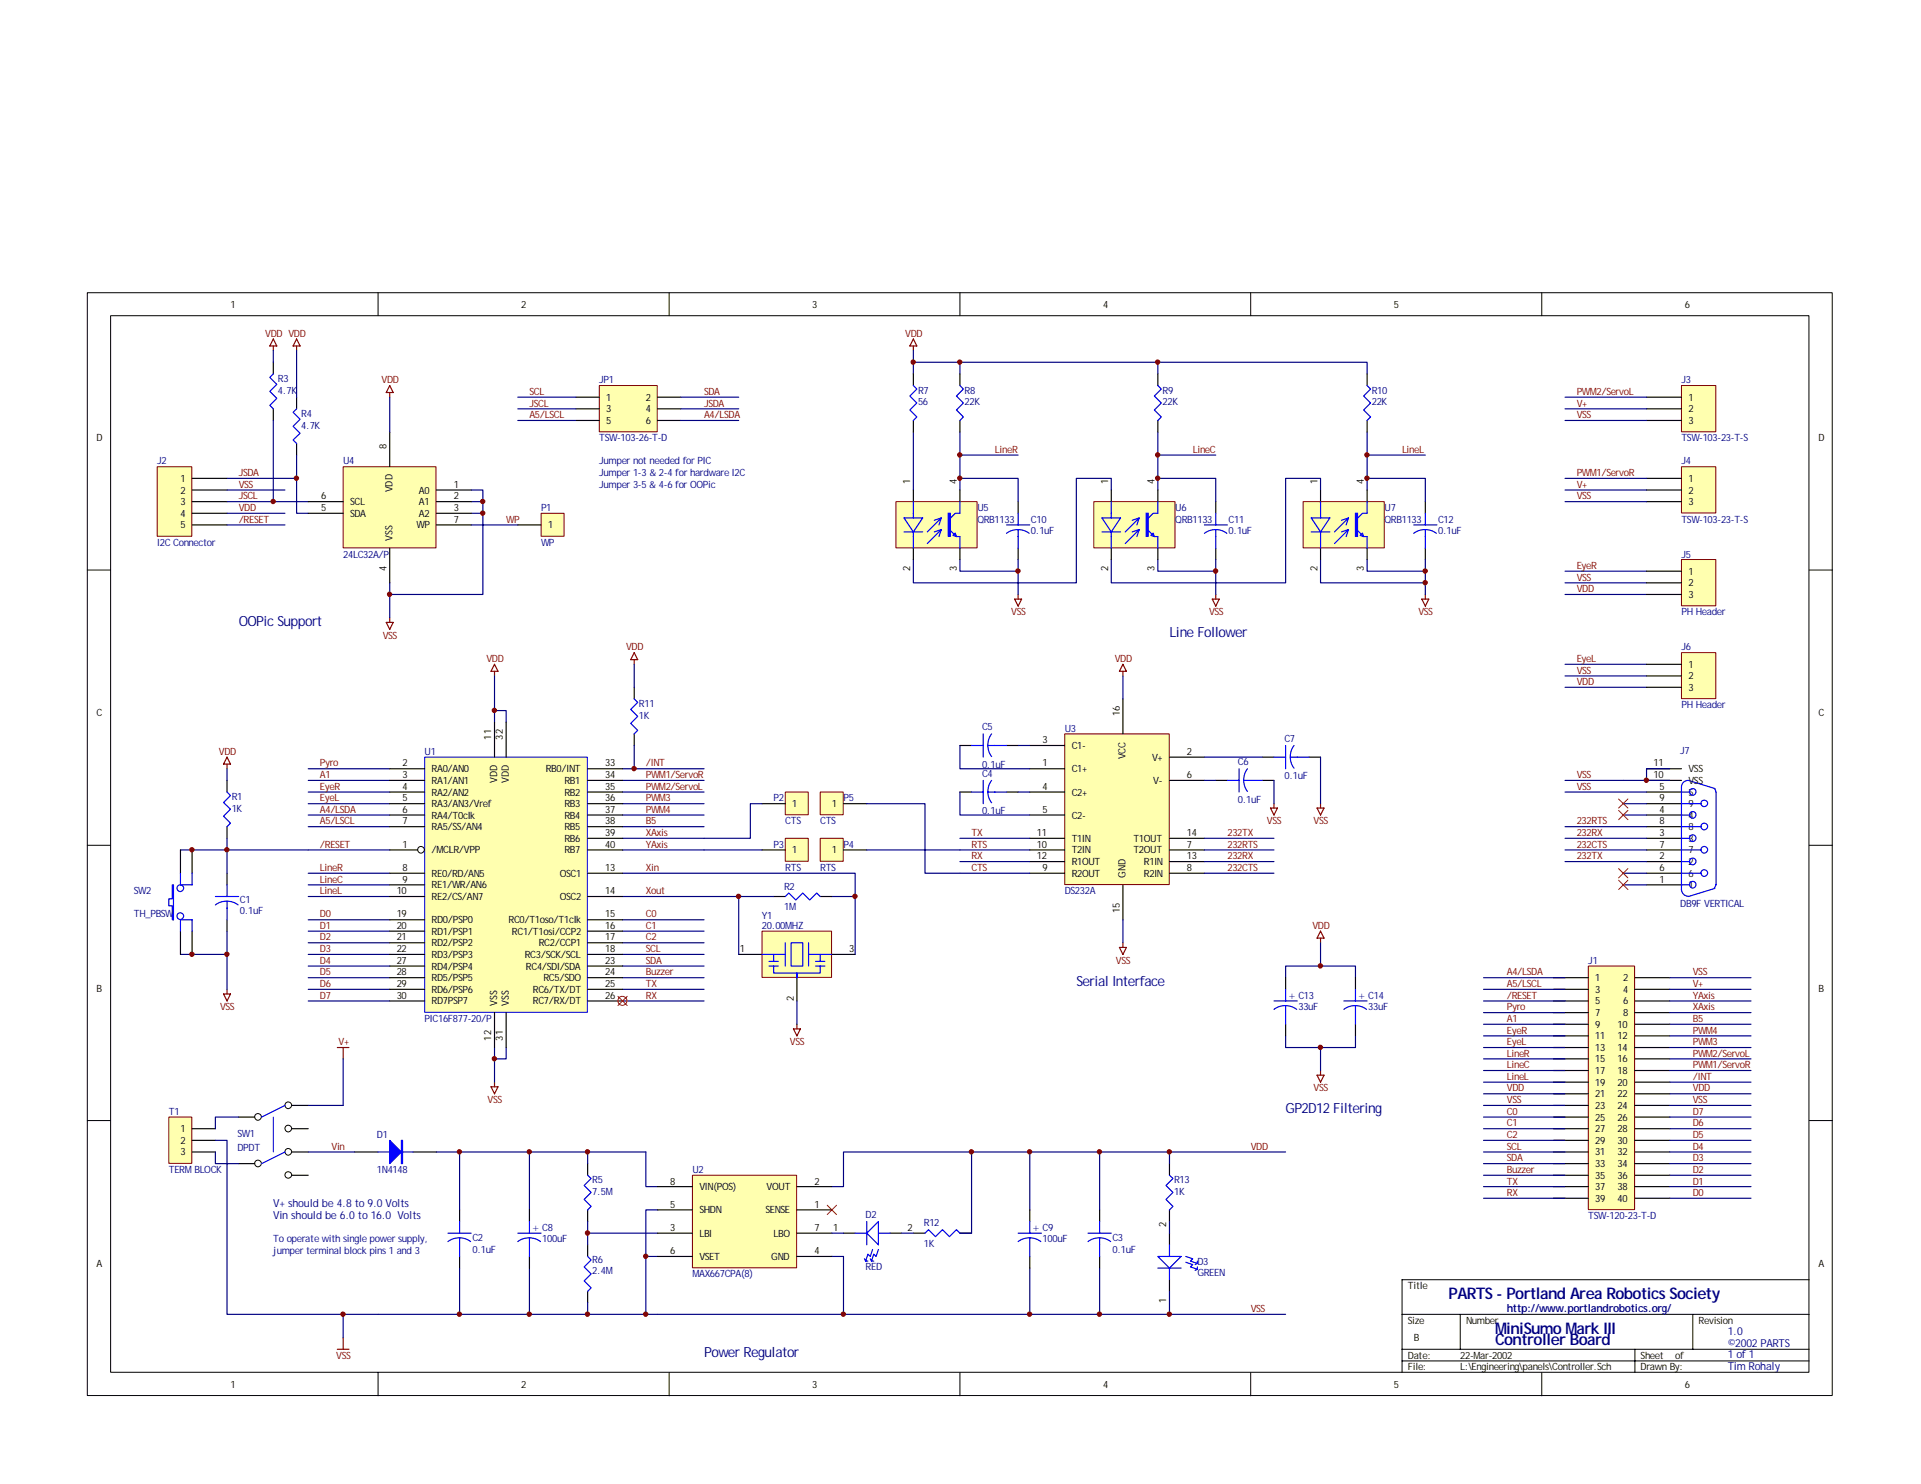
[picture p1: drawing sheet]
<svg xmlns="http://www.w3.org/2000/svg" width="279mm" height="216mm" viewBox="0 0 279 216" stroke-linecap="round" stroke-linejoin="round" font-family="sans-serif">
<g fill="none" stroke="#000" stroke-width=".15">
<path d="M12.7 42.6h253.8v160.4h-253.8zM16.1 45.9h247v153.7h-247zM55 42.6v3.3M97.3 42.6v3.3M139.6 42.6v3.3M181.9 42.6v3.3M224.2 42.6v3.3M12.7 82.9h3.4M263.1 82.9h3.4M12.7 123h3.4M263.1 123h3.4M12.7 163h3.4"/>
<path d="M263.1 163h3.4M55 199.7v3.4M97.3 199.7v3.4M139.6 199.7v3.4M181.9 199.7v3.4M203.9 191.2h59.2M203.9 196.3h59.2M203.9 198h59.2M212.4 191.2v5.1M224.2 199.7v3.4M237.8 196.3v3.4M246.2 191.2v5.1"/>
<path d="M263.1 186.2h-59.2v13.5"/>
</g>
<path d="M239.5 115.2h5.1M239.5 116.9h5.1M239.5 118.6h5.1M239.5 113.5h5.1M239.5 111.8h5.1M239.5 120.3h5.1M239.5 122h5.1M239.5 123.7h5.1M239.5 125.3h5.1M239.5 127h5.1M239.5 128.7h5.1" fill="none" stroke="#000" stroke-width=".17"/>
<g fill="none" stroke="#00f" stroke-width=".17">
<path d="M244.6 115.2h1.1M244.6 116.9h2.8M244.6 118.6h1.1M244.6 114.6v14.8M245.5 113.5a.96 .96 0 0 0-.9 1M245.6 113.5l3.8 1.2M249.3 114.7l.3 .5M249.6 115.2v13.5M244.6 129.4a.99 .99 0 0 0 .9 1M244.6 120.3h2.8M244.6 122h1.1M244.6 123.7h2.8"/>
<path d="M244.6 125.3h1.1M244.6 127h2.8M244.6 128.7h1.1M249.4 129.2l-3.8 1.2M249.6 128.7l-.3 .5"/>
<circle cx="246.2" cy="118.5" r=".48"/>
<circle cx="246.2" cy="115.2" r=".48"/>
<circle cx="247.9" cy="116.9" r=".48"/>
<circle cx="246.2" cy="128.7" r=".48"/>
<circle cx="246.2" cy="121.9" r=".48"/>
<circle cx="246.2" cy="125.3" r=".48"/>
<circle cx="247.9" cy="123.6" r=".49"/>
<circle cx="247.9" cy="127" r=".49"/>
<circle cx="247.9" cy="120.2" r=".49"/>
</g>
<path d="M244.6 56.1h5v6.7h-5z" fill="#ffffaf"/>
<path d="M244.6 56.1h5v6.7h-5z" fill="none" stroke="#800000" stroke-width=".15"/>
<path d="M239.5 57.8h5.1M239.5 59.5h5.1M239.5 61.2h5.1" fill="none" stroke="#000" stroke-width=".17"/>
<path d="M244.6 67.9h5v6.7h-5z" fill="#ffffaf"/>
<path d="M244.6 67.9h5v6.7h-5z" fill="none" stroke="#800000" stroke-width=".15"/>
<path d="M239.5 69.6h5.1M239.5 71.3h5.1M239.5 73h5.1" fill="none" stroke="#000" stroke-width=".17"/>
<path d="M22.9 67.9h5v10.1h-5z" fill="#ffffaf"/>
<path d="M22.9 67.9h5v10.1h-5z" fill="none" stroke="#800000" stroke-width=".15"/>
<path d="M27.9 69.6h5.1M27.9 71.3h5.1M27.9 73h5.1M27.9 74.7h5.1M27.9 76.4h5.1" fill="none" stroke="#000" stroke-width=".17"/>
<path d="M87.2 56.1h8.4v6.7h-8.4z" fill="#ffffaf"/>
<path d="M87.2 56.1h8.4v6.7h-8.4z" fill="none" stroke="#800000" stroke-width=".15"/>
<path d="M83.8 57.8h3.4M83.8 59.5h3.4M95.6 57.8h3.4M95.6 59.5h3.4M83.8 61.2h3.4M95.6 61.2h3.4" fill="none" stroke="#000" stroke-width=".17"/>
<path d="M231.1 140.6h6.6v35.4h-6.6z" fill="#ffffaf"/>
<path d="M231 140.5h6.7v35.5h-6.7z" fill="none" stroke="#800000" stroke-width=".15"/>
<g fill="none" stroke="#000" stroke-width=".17">
<path d="M225.9 142.2h5.1M225.9 143.9h5.1M225.9 145.6h5.1M225.9 147.3h5.1M225.9 149h5.1M225.9 150.7h5.1M225.9 152.4h5.1M225.9 154.1h5.1M225.9 155.7h5.1M225.9 157.4h5.1M225.9 159.1h5.1M237.8 142.2h5.1"/>
<path d="M237.8 143.9h5.1M237.8 145.6h5.1M237.8 147.3h5.1M237.8 149h5.1M237.8 150.7h5.1M237.8 152.4h5.1M237.8 154.1h5.1M237.8 155.7h5.1M237.8 157.4h5.1M237.8 159.1h5.1M225.9 160.8h5.1M225.9 162.5h5.1"/>
<path d="M225.9 164.2h5.1M225.9 165.9h5.1M225.9 167.6h5.1M225.9 169.3h5.1M225.9 171h5.1M225.9 172.6h5.1M225.9 174.3h5.1M237.8 160.8h5.1M237.8 162.5h5.1M237.8 164.2h5.1M237.8 165.9h5.1M237.8 167.6h5.1"/>
<path d="M237.8 169.3h5.1M237.8 171h5.1M237.8 172.6h5.1M237.8 174.3h5.1"/>
</g>
<g fill="none" stroke="#000080" stroke-width=".17">
<path d="M75.3 57.8h8.5M75.3 59.5h8.5M99 57.8h8.4M99 59.5h8.4M227.6 57.8h11.9M227.6 59.5h11.9M75.3 61.2h8.5M99 61.2h8.4M227.6 61.2h11.9M227.6 73h11.9M227.6 71.3h11.9M227.6 69.6h11.9"/>
<path d="M227.6 100h11.9M227.6 98.3h11.9M227.6 96.6h11.9M227.6 86.5h11.9M227.6 84.8h11.9M227.6 83.1h11.9M227.6 113.5h11.9M227.6 115.2h11.9M236.1 116.9h3.4M236.1 118.6h3.4M242.9 111.8h-3.4v1.7h3.4M227.6 120.3h11.9"/>
<path d="M227.6 122h11.9M227.6 123.7h11.9M227.6 125.3h11.9M236.1 127h3.4M236.1 128.7h3.4M215.8 142.2h11.8M215.8 143.9h11.8M215.8 145.6h11.8M215.8 147.3h11.8M215.8 149h11.8M215.8 150.7h11.8M215.8 152.4h11.8"/>
<path d="M215.8 154.1h11.8M215.8 155.7h11.8M215.8 157.4h11.8M215.8 159.1h11.8M242.9 142.2h11.8M242.9 143.9h11.8M242.9 145.6h11.8M242.9 147.3h11.8M242.9 149h11.8M242.9 150.7h11.8M242.9 152.4h11.8M242.9 154.1h11.8"/>
<path d="M242.9 155.7h11.8M242.9 157.4h11.8M242.9 159.1h11.8M215.8 160.8h11.8M215.8 162.5h11.8M215.8 164.2h11.8M215.8 165.9h11.8M215.8 167.6h11.8M215.8 169.3h11.8M215.8 171h11.8M215.8 172.6h11.8M215.8 174.3h11.8"/>
<path d="M242.9 160.8h11.8M242.9 162.5h11.8M242.9 164.2h11.8M242.9 165.9h11.8M242.9 167.6h11.8M242.9 169.3h11.8M242.9 171h11.8M242.9 172.6h11.8M242.9 174.3h11.8"/>
</g>
<path d="M235.4 116.2l1.4 1.4M235.4 117.9l1.4 1.4M236.8 116.2l-1.4 1.4M236.8 117.9l-1.4 1.4M235.4 126.4l1.4 1.3M235.4 128.1l1.4 1.3M236.8 126.4l-1.4 1.3M236.8 128.1l-1.4 1.3" fill="none" stroke="#f00" stroke-width=".15"/>
<g fill="none" stroke="#800000" stroke-width=".17">
<path d="M39.8 49.3l.5 1h-1.1zM39.8 50.3v.7M43.1 49.3l.5 1h-1zM43.1 50.3v.7M56.7 57.1v.7M56.7 56.1l.5 1h-1zM132.8 49.3l.5 1h-1zM132.8 50.3v.7M56.2 90.6h1l-.5 1zM56.7 89.9v.7M71.9 97.7v.6M71.9 96.6l.5 1.1h-1z"/>
<path d="M92.2 95l.6 1h-1.1zM92.2 96v.6M147.6 87.2h1l-.5 1zM148.1 86.5v.7M176.3 87.2h1l-.5 1zM176.8 86.5v.7M206.8 87.2h1l-.5 1zM207.3 86.5v.7M33 111.2v.6M33 110.2l.5 1h-1zM184.8 117.6h1l-.5 1zM185.3 116.9v.7"/>
<path d="M191.6 117.6h1l-.5 1zM192.1 116.9v.7M32.5 144.6h1l-.5 1zM33 143.9v.7M71.4 158.1h1l-.5 1zM71.9 157.4v.7M115.4 149.7h1l-.5 1zM115.9 149v.7"/>
</g>
<path d="M110.9 135.5h10v6.7h-10z" fill="#ffffaf"/>
<path d="M110.8 135.5h10.1v6.7h-10.1z" fill="none" stroke="#800000" stroke-width=".15"/>
<g fill="none" stroke="#000" stroke-width=".17">
<path d="M39.8 52.7v1.7M39.8 59.5v1.7M43.1 57.8v1.7M43.1 64.5v1.7M92.2 100v1.7M33 113.5v1.7M92.2 106.8v1.7M139.6 115.2h1.7M139.6 108.5h1.7M146.4 115.2h1.7M146.4 108.5h1.7M176.8 113.5h1.7"/>
<path d="M183.6 113.5h1.7M183.6 110.2h1.7M190.4 110.2h1.7M33 120.3v1.7M33 127v1.7M33 133.8v1.7M107.4 138.9h3.4M112.5 130.4h1.7M119.3 130.4h1.7M121 138.9h3.4M115.9 142.2v3.4M66.8 176v1.7"/>
<path d="M85.5 169.3v1.7M85.5 176v1.7M132.8 179.4h1.7M139.6 179.4h1.7M159.9 176v1.7M170.1 169.3v1.7M170.1 176v1.7M66.8 182.8v1.7M85.5 181.1v1.7M85.5 187.9v1.6M159.9 182.8v1.7"/>
</g>
<g fill="none" stroke="#00f" stroke-width=".17">
<path d="M39.8 54.4l-.6 .5 1.1 1-1.1 1 1.1 1.1-1.1 1 .6 .5M43.1 59.5l-.5 .5 1 1-1 1 1 1-1 1 .5 .5M33 115.2l.5 .5-1 1.1 1 .9-1 1 1 1.1-.5 .5M92.2 101.7l.6 .5-1.1 1 1.1 1-1.1 1 1.1 1.1-.6 .5M141.3 115.2h1.7M141.3 108.5h1.7M143 106.8v3.4M143 113.5v3.4M143.7 115.2h2.7M143.7 108.5h2.7M144.2 113.5a2.69 2.69 0 0 0 0 3.3M144.2 106.8a2.75 2.75 0 0 0 0 3.3"/>
<path d="M178.5 113.5h1.7M180.2 111.8v3.4M180.9 113.5h2.7M181.4 111.8a2.75 2.75 0 0 0 0 3.3M185.3 110.2h1.7M187 108.5v3.3M187.7 110.2h2.7M188.2 108.5a2.75 2.75 0 0 0 0 3.3M31.3 131.7a2.75 2.75 0 0 1 3.3 0M31.3 130.4h3.4M33 128.7v1.7M33 131.1v2.7"/>
<path d="M110.8 138.9h1.7M111.8 139.9h1.4M114.2 138.9h-1.7v1M114.2 130.4l.5-.5 1 1 1.1-1 1 1 1-1 .5 .5M114.2 137.2v3.3M115.1 137.2h1.7v3.3h-1.7zM117.6 138.9h1.7v1M117.6 137.2v3.3M118.6 139.9h1.4M119.3 138.9h1.7M111.8 140.5h1.4M112.5 140.5v1.1h3.4v.6v-.6h3.4v-1.1"/>
<path d="M118.6 140.5h1.4M65.2 179.4h3.3M66.8 177.7v1.7M85.5 171l.5 .4-1 1.1 1 1-1 1 1 1-.5 .5M134.5 179.4l.5-.5 1.1 1 1-1 1 1 1-1 .5 .5M158.2 179.4h3.4M159.9 177.7v1.7M170.1 171l.5 .4-1 1.1 1 1-1 1 1 1-.5 .5M65.2 180.6a2.75 2.75 0 0 1 3.3 0M66.8 180.1v2.7M85.5 182.8l.5 .5-1 1 1 1-1 1.1 1 1-.5 .5M158.2 180.6a2.75 2.75 0 0 1 3.3 0"/>
<path d="M159.9 180.1v2.7"/>
</g>
<g fill="none" stroke="#000080" stroke-width=".17">
<path d="M33 69.6h10.1v5.1h1.7M33 73h11.8M33 74.7h8.4M33 76.4h8.4M33 71.3h8.4M68.5 71.3h1.7v15.2h-13.5M68.5 73h1.7M68.5 74.7h1.7M68.5 76.4h6.8M56.7 84.8v5.1M71.9 98.3v5.1M44.8 111.8h11.9"/>
<path d="M44.8 113.5h11.9M44.8 115.2h11.9M44.8 116.9h11.9M44.8 118.6h11.9M71.9 105.1v-1.7h1.7v1.7M90.6 111.8h11.8M90.6 113.5h11.8M90.6 115.2h11.8M90.6 116.9h11.8M90.6 118.6h11.8M44.8 120.3h11.9M44.8 123.7h11.9"/>
<path d="M44.8 127h11.9M44.8 128.7h11.9M44.8 130.4h11.9M44.8 133.8h11.9M44.8 135.5h11.9M44.8 137.2h11.9M44.8 138.9h11.9M90.6 120.3h11.8M90.6 123.7h11.8M90.6 133.8h11.8M90.6 135.5h11.8M90.6 137.2h11.8"/>
<path d="M90.6 138.9h11.8M90.6 122h11.8M44.8 140.5h11.9M44.8 142.2h11.9M44.8 143.9h11.9M44.8 145.6h11.9M71.9 152.4v5M73.6 152.4v1.7h-1.7M90.6 140.5h11.8M90.6 142.2h11.8M90.6 143.9h11.8M90.6 145.6h11.8"/>
<path d="M115.9 145.6v3.4"/>
</g>
<path d="M120.3 175.3l1.4 1.4M121.7 175.3l-1.4 1.4" fill="none" stroke="#f00" stroke-width=".15"/>
<path d="M49.1 152.4h1.7M49.9 152.4v1.7M49.1 196.3h1.7M49.9 194.6v1.7" fill="none" stroke="#800000" stroke-width=".17"/>
<path d="M154.9 106.8h15.2v21.9h-15.2z" fill="#ffffaf"/>
<path d="M154.9 106.8h15.2v21.9h-15.2z" fill="none" stroke="#800000" stroke-width=".15"/>
<g fill="none" stroke="#000" stroke-width=".17">
<path d="M148.1 73v1.7M148.1 79.8v1.6M176.8 73v1.7M176.8 79.8v1.6M207.3 73v1.7M207.3 79.8v1.6M149.8 111.8h5.1M149.8 115.2h5.1M149.8 108.5h5.1M149.8 118.6h5.1M163.3 101.7v5.1M170.1 110.2h5.1"/>
<path d="M170.1 113.5h5.1M149.8 125.3h5.1M149.8 127h5.1M149.8 122h5.1M149.8 123.7h5.1M163.3 128.7v5.1M170.1 125.3h5.1M170.1 127h5.1M170.1 122h5.1M170.1 123.7h5.1M122.7 179.4h1.7M129.5 179.4h1.6"/>
<path d="M170.1 179.4v1.7M170.1 186.2v1.7"/>
</g>
<g fill="none" stroke="#00f" stroke-width=".17">
<path d="M146.4 77.6a2.75 2.75 0 0 1 3.3 0M146.4 76.4h3.4M148.1 74.7v1.7M148.1 77v2.8M175.2 77.6a2.69 2.69 0 0 1 3.2 0M175.2 76.4h3.3M176.8 74.7v1.7M176.8 77v2.8M205.6 77.6a2.75 2.75 0 0 1 3.3 0M205.6 76.4h3.4M207.3 74.7v1.7M207.3 77v2.8"/>
<path d="M124.4 179.4h1.7M126.1 179.4l1.7-1.7v3.4zM126.1 177.7v3.4M127.8 179.4h1.7M125.7 183.1l.2 .4M126.6 183.1l.1 .4M126.9 181.8l-.3 1-.4-.3-.3 1h.3M127.8 181.8l-.4 1-.3-.3-.4 1h.4M168.4 182.8h3.4l-1.7 1.7zM168.4 184.5h3.4M170.1 181.1v1.7M170.1 184.5v1.7"/>
<path d="M172.5 182.8l1 .3-.4 .4 1.1 .3v-.3M172.5 183.6l1 .4-.4 .3 1.1 .4v-.4M174.2 183.8l-.4 .2M174.2 184.7l-.4 .1"/>
</g>
<path d="M78.7 74.7h3.3v3.3h-3.3z" fill="#ffffaf"/>
<path d="M78.7 74.7h3.3v3.3h-3.3z" fill="none" stroke="#800000" stroke-width=".15"/>
<path d="M75.3 76.4h3.4" fill="none" stroke="#000" stroke-width=".17"/>
<path d="M114.3 115.3h3.3v3.2h-3.3z" fill="#ffffaf"/>
<path d="M114.2 115.2h3.4v3.3h-3.4z" fill="none" stroke="#800000" stroke-width=".15"/>
<path d="M110.8 116.9h3.4" fill="none" stroke="#000" stroke-width=".17"/>
<path d="M114.3 122h3.3v3.3h-3.3z" fill="#ffffaf"/>
<path d="M114.2 122h3.4v3.3h-3.4z" fill="none" stroke="#800000" stroke-width=".15"/>
<path d="M110.8 123.7h3.4" fill="none" stroke="#000" stroke-width=".17"/>
<path d="M119.3 122h3.3v3.3h-3.3z" fill="#ffffaf"/>
<path d="M119.3 122h3.3v3.3h-3.3z" fill="none" stroke="#800000" stroke-width=".15"/>
<path d="M122.7 123.7h3.4" fill="none" stroke="#000" stroke-width=".17"/>
<path d="M119.3 115.3h3.3v3.2h-3.3z" fill="#ffffaf"/>
<path d="M119.3 115.2h3.3v3.3h-3.3z" fill="none" stroke="#800000" stroke-width=".15"/>
<path d="M122.7 116.9h3.4" fill="none" stroke="#000" stroke-width=".17"/>
<path d="M244.6 95h5v6.6h-5z" fill="#ffffaf"/>
<path d="M244.6 95h5v6.6h-5z" fill="none" stroke="#800000" stroke-width=".15"/>
<path d="M239.5 96.6h5.1M239.5 98.3h5.1M239.5 100h5.1" fill="none" stroke="#000" stroke-width=".17"/>
<path d="M244.6 81.4h5v6.7h-5z" fill="#ffffaf"/>
<path d="M244.6 81.4h5v6.7h-5z" fill="none" stroke="#800000" stroke-width=".15"/>
<path d="M239.5 83.1h5.1M239.5 84.8h5.1M239.5 86.5h5.1" fill="none" stroke="#000" stroke-width=".17"/>
<path d="M50 67.9h13.4v11.8h-13.4z" fill="#ffffaf"/>
<path d="M49.9 67.9h13.5v11.8h-13.5z" fill="none" stroke="#800000" stroke-width=".15"/>
<path d="M44.8 73h5.1M44.8 74.7h5.1M56.7 62.9v5M56.7 79.8v5M63.5 71.3h5M63.5 73h5M63.5 74.7h5M63.5 76.4h5" fill="none" stroke="#000" stroke-width=".17"/>
<g fill="none" stroke="#000080" stroke-width=".17">
<path d="M39.8 51v1.7M43.1 51v6.8M56.7 57.8v5.1M132.8 52.7h6.8v1.7M132.8 51v3.4M139.6 52.7h28.8v1.7M168.4 52.7h30.4v1.7M43.1 66.2v3.4M132.8 62.9v8.4M139.6 71.3v-1.7h8.5v3.4M139.6 62.9v6.7M139.6 66.2h8.5"/>
<path d="M161.6 71.3v-1.7h-5.1v15.2h-23.7v-3.4M168.4 69.6h8.4v3.4M168.4 62.9v8.4M168.4 66.2h8.4M192.1 71.3v-1.7h-5.1v15.2h-25.4v-3.4M198.8 71.3v-1.7h8.5v3.4M198.8 62.9v6.7M198.8 66.2h8.5M92.2 96.6v3.4M139.6 81.4v1.7h8.5v-1.7M148.1 83.1v3.4M168.4 81.4v1.7h8.4"/>
<path d="M176.8 81.4v5.1M192.1 81.4v3.4h15.2M198.8 81.4v1.7h8.5M207.3 81.4v5.1M33 111.8v1.7M92.2 108.5v3.3M126.1 116.9h8.4v10.1h15.3M139.6 115.2v3.4h10.2M139.6 108.5v3.3h10.2M148.1 115.2h1.7M148.1 108.5h1.7M175.2 110.2h8.4"/>
<path d="M175.2 113.5h1.6M185.3 113.5v3.4M192.1 110.2v6.7M26.2 123.7h18.6M26.2 138.9h6.8M33 122v5M33 135.5v8.4M90.6 127h33.8v11.9M90.6 130.4h16.8M112.5 130.4h-5.1v8.5M121 130.4h3.4M126.1 123.7h23.7"/>
<path d="M139.6 125.3h10.2M139.6 122h10.2M175.2 125.3h10.1M175.2 127h10.1M175.2 122h10.1M175.2 123.7h10.1M49.9 154.1v6.7M63.5 167.6h22v1.7M66.8 167.6v8.4M77 167.6v8.4M85.5 177.7v3.4M85.5 179.4h10.1"/>
<path d="M93.9 167.6v5h1.7M95.6 176h-1.7v15.2M149.8 167.6v8.4M159.9 167.6v8.4M170.1 169.3v-1.7h-47.4v5h-1.7M170.1 177.7v1.7M170.1 167.6h16.9M66.8 184.5v6.7h-11.8M77 184.5v6.7h-10.2M85.5 189.5v1.7h-8.5M93.9 182.8h1.7M121 182.8h1.7v8.4h-37.2"/>
<path d="M149.8 184.5v6.7h-27.1M159.9 184.5v6.7h-10.1M170.1 187.9v3.3h-10.2M170.1 191.2h16.9"/>
</g>
<g fill="#800000" stroke="#800000" stroke-width=".15">
<circle cx="71.9" cy="154" r=".32"/>
<circle cx="71.9" cy="103.4" r=".32"/>
<circle cx="33" cy="123.6" r=".32"/>
<circle cx="33" cy="138.8" r=".32"/>
<circle cx="92.2" cy="111.8" r=".32"/>
</g>
<path d="M61.8 110.2h23.6v37.1h-23.6z" fill="#ffffaf"/>
<path d="M61.8 110.2h23.6v37.1h-23.6z" fill="none" stroke="#00f" stroke-width=".15"/>
<g fill="none" stroke="#000" stroke-width=".17">
<path d="M56.7 116.9h5.1M56.7 115.2h5.1M56.7 113.5h5.1M56.7 111.8h5.1M56.7 118.6h5.1M71.9 105.1v5.1M73.6 105.1v5.1M85.5 116.9h5.1M85.5 115.2h5.1M85.5 113.5h5.1M85.5 111.8h5.1M85.5 118.6h5.1"/>
<path d="M26.2 123.7v3.3M26.2 135.5v3.4M27.9 123.7v3.3M27.9 135.5v3.4M56.7 120.3h5.1M56.7 123.7h4M56.7 133.8h5.1M56.7 137.2h5.1M56.7 135.5h5.1M56.7 138.9h5.1M56.7 127h5.1M56.7 130.4h5.1"/>
<path d="M56.7 128.7h5.1M85.5 120.3h5.1M85.5 122h5.1M85.5 123.7h5.1M85.5 133.8h5.1M85.5 137.2h5.1M85.5 135.5h5.1M85.5 138.9h5.1M85.5 127h5.1M85.5 130.4h5.1M56.7 145.6h5.1M56.7 142.2h5.1"/>
<path d="M56.7 140.5h5.1M56.7 143.9h5.1M71.9 147.3v5.1M73.6 147.3v5.1M85.5 145.6h5.1M85.5 142.2h5.1M85.5 140.5h5.1M85.5 143.9h5.1"/>
</g>
<circle cx="61.2" cy="123.6" r=".49" fill="none" stroke="#000" stroke-width=".15"/>
<path d="M163.3 98.3v3.4M110.8 116.9h-1.7v5.1h-6.7M102.4 123.7h8.4M163.3 133.8v3.4" fill="none" stroke="#000080" stroke-width=".17"/>
<path d="M163.3 96.6l.5 1.1h-1zM163.3 97.7v.6M162.8 137.8h1l-.5 1.1zM163.3 137.2v.6" fill="none" stroke="#800000" stroke-width=".17"/>
<g fill="none" stroke="#00f" stroke-width=".17">
<path d="M25.1 128.7h.1v5.1h-.1v-2h-.5v-1h.5zM26.2 135.5v-1.7h1.7v1.7M26.2 127v1.7h1.7v-1.7"/>
<circle cx="26.2" cy="129.2" r=".49"/>
<circle cx="26.2" cy="133.3" r=".49"/>
</g>
<g fill="#800000" stroke="#800000" stroke-width=".15">
<circle cx="27.9" cy="138.8" r=".32"/>
<circle cx="27.9" cy="123.6" r=".32"/>
</g>
<path d="M100.8 171h15.1v13.4h-15.1z" fill="#ffffaf"/>
<path d="M100.7 171h15.2v13.4h-15.2z" fill="none" stroke="#800000" stroke-width=".15"/>
<path d="M95.6 176h5.1M95.6 172.6h5.1M95.6 179.4h5.1M115.9 176h5.1M115.9 172.6h5.1M115.9 179.4h5.1M95.6 182.8h5.1M115.9 182.8h5.1" fill="none" stroke="#000" stroke-width=".17"/>
<path d="M39.8 61.2v11.8M121 179.4h1.7M131.1 179.4h1.7M141.3 167.6v11.8h-1.7" fill="none" stroke="#000080" stroke-width=".17"/>
<circle cx="39.7" cy="73" r=".32" fill="#800000" stroke="#800000" stroke-width=".15"/>
<path d="M24.6 162.6h3.3v6.6h-3.3z" fill="#ffffaf"/>
<path d="M24.6 162.5h3.3v6.7h-3.3z" fill="none" stroke="#800000" stroke-width=".15"/>
<path d="M132.8 54.4v1.7M139.6 54.4v1.7M168.4 54.4v1.7M198.8 54.4v1.7M132.8 61.2v1.7M139.6 61.2v1.7M168.4 61.2v1.7M198.8 61.2v1.7M27.9 164.2h3.4M27.9 165.9h3.4M27.9 167.6h3.4" fill="none" stroke="#000" stroke-width=".17"/>
<g fill="#800000" stroke="#800000" stroke-width=".15">
<circle cx="124.4" cy="130.4" r=".32"/>
<circle cx="107.4" cy="130.4" r=".32"/>
</g>
<path d="M132.8 56.1l.5 .5-1 1 1 1-1 1 1 1.1-.5 .5M139.6 56.1l.5 .5-1 1 1 1-1 1 1 1.1-.5 .5M168.4 56.1l.5 .5-1 1 1 1-1 1 1 1.1-.5 .5M198.8 56.1l.5 .5-1 1 1 1-1 1 1 1.1-.5 .5" fill="none" stroke="#00f" stroke-width=".17"/>
<path d="M130.3 73h11.8v6.7h-11.8z" fill="#ffffaf"/>
<path d="M130.3 73h11.8v6.7h-11.8z" fill="none" stroke="#800000" stroke-width=".15"/>
<path d="M132.8 71.3v1.7M132.8 79.8v1.6M139.6 71.3v1.7M139.6 79.8v1.6" fill="none" stroke="#000" stroke-width=".17"/>
<path d="M131.5 75.4h2.7l-1.4 2zM131.5 77.4h2.7M132.8 73v2.4M132.8 77.4v2.4M135.9 77.4l1-.4-2 2.1M136.6 76.4l.3-1-2 2M136.9 77l-.3 1.1M136.9 75.4l-1 .3M138.3 77.2l.8 .9h.5v1.7M138.6 77.9l.3-.3 .2 .5zM139.6 73v1.7h-.7l-.8 .8" fill="none" stroke="#00f" stroke-width=".17"/>
<path d="M137.9 74.7h.3v3.3h-.3z" fill-rule="evenodd" fill="#00f" stroke="#00f" stroke-width=".17"/>
<path d="M159.1 73h11.8v6.7h-11.8z" fill="#ffffaf"/>
<path d="M159.1 73h11.8v6.7h-11.8z" fill="none" stroke="#800000" stroke-width=".15"/>
<path d="M161.6 71.3v1.7M161.6 79.8v1.6M168.4 71.3v1.7M168.4 79.8v1.6" fill="none" stroke="#000" stroke-width=".17"/>
<path d="M160.3 75.4h2.7l-1.4 2zM160.3 77.4h2.7M161.6 73v2.4M161.6 77.4v2.4M164.7 77.4l1-.4-2 2.1M165.4 76.4l.3-1-2 2M165.7 77l-.3 1.1M165.7 75.4l-1 .3M167 77.2l.9 .9h.5v1.7M167.4 77.9l.3-.3 .2 .5zM168.4 73v1.7h-.7l-.8 .8" fill="none" stroke="#00f" stroke-width=".17"/>
<path d="M166.7 74.7h.3v3.3h-.3z" fill-rule="evenodd" fill="#00f" stroke="#00f" stroke-width=".17"/>
<path d="M189.6 73h11.7v6.7h-11.7z" fill="#ffffaf"/>
<path d="M189.5 73h11.8v6.7h-11.8z" fill="none" stroke="#800000" stroke-width=".15"/>
<g fill="none" stroke="#000" stroke-width=".17">
<path d="M192.1 71.3v1.7M192.1 79.8v1.6M198.8 71.3v1.7M198.8 79.8v1.6M187 142.2v1.7M187 149v1.7M197.1 142.2v1.7M197.1 149v1.7M34.7 162.5h2.3M34.7 169.3h2.3M42.5 160.8h2.3M42.5 164.2h2.3"/>
<path d="M42.5 167.6h2.3M42.5 171h2.3M51.6 167.6h3.4M60.1 167.6h3.4M77 176v1.7M149.8 176v1.7M77 182.8v1.7M149.8 182.8v1.7"/>
</g>
<g fill="none" stroke="#00f" stroke-width=".17">
<path d="M190.7 75.4h2.7l-1.3 2zM190.7 77.4h2.7M192.1 73v2.4M192.1 77.4v2.4M195.1 77.4l1-.4-2 2.1M195.8 76.4l.3-1-2 2M196.1 77l-.3 1.1M196.1 75.4l-1 .3M197.5 77.2l.8 .9h.5v1.7M197.8 77.9l.4-.3 .1 .5zM198.8 73v1.7h-.6l-.9 .8M185.3 146.9a2.75 2.75 0 0 1 3.3 0"/>
<path d="M185.3 145.6h3.4M187 143.9v1.7M187 146.3v2.7M195.5 146.9a2.75 2.75 0 0 1 3.3 0M195.5 145.6h3.3M197.1 143.9v1.7M197.1 146.3v2.7M41.4 160.8l-3.3 1.7M41.4 167.6l-3.3 1.7M55 167.6h5.1M75.3 179.4h3.4M77 177.7v1.7"/>
<path d="M148.1 179.4h3.4M149.8 177.7v1.7M75.3 180.6a2.75 2.75 0 0 1 3.3 0M77 180.1v2.7M148.1 180.6a2.75 2.75 0 0 1 3.3 0M149.8 180.1v2.7"/>
</g>
<g fill="#00f" stroke="#00f" stroke-width=".17">
<path d="M56.7 165.9l1.7 1.7-1.7 1.7z"/>
<path d="M197.1 74.7h.3v3.3h-.3z" fill-rule="evenodd"/>
<path d="M58.4 165.9h.1v3.4h-.1z" fill-rule="evenodd"/>
</g>
<path d="M192.1 137.2v3.3M187 150.7v1.7h10.1v-1.7M187 142.2v-1.7h10.1v1.7M192.1 152.4v3.3M31.3 167.6v1.7h3.4M31.3 165.9h1.7v25.3h22M34.7 162.5h-3.4v1.7M44.8 167.6h6.8M44.8 160.8h5.1M85.5 167.6h8.4M49.9 191.2v3.4" fill="none" stroke="#000080" stroke-width=".17"/>
<g fill="#800000" stroke="#800000" stroke-width=".15">
<circle cx="77" cy="191.2" r=".32"/>
<circle cx="66.8" cy="191.2" r=".32"/>
<circle cx="85.4" cy="191.2" r=".32"/>
<circle cx="85.4" cy="167.6" r=".32"/>
<circle cx="77" cy="167.6" r=".32"/>
<circle cx="66.8" cy="167.6" r=".32"/>
<circle cx="93.9" cy="191.2" r=".32"/>
<circle cx="122.7" cy="191.2" r=".32"/>
<circle cx="170.1" cy="167.6" r=".32"/>
<circle cx="159.9" cy="167.6" r=".32"/>
<circle cx="149.8" cy="167.6" r=".32"/>
<circle cx="159.9" cy="191.2" r=".32"/>
<circle cx="149.8" cy="191.2" r=".32"/>
<circle cx="170.1" cy="191.2" r=".32"/>
<circle cx="85.4" cy="179.4" r=".32"/>
<circle cx="93.9" cy="182.8" r=".32"/>
<circle cx="141.3" cy="167.6" r=".32"/>
<circle cx="239.5" cy="113.5" r=".32"/>
<circle cx="192" cy="140.5" r=".32"/>
<circle cx="192" cy="152.4" r=".32"/>
<circle cx="198.8" cy="69.6" r=".32"/>
<circle cx="168.4" cy="69.6" r=".32"/>
<circle cx="176.8" cy="83.1" r=".32"/>
<circle cx="207.3" cy="83.1" r=".32"/>
<circle cx="148.1" cy="83.1" r=".32"/>
<circle cx="139.6" cy="69.6" r=".32"/>
<circle cx="207.3" cy="84.8" r=".32"/>
<circle cx="139.6" cy="52.7" r=".32"/>
<circle cx="132.8" cy="52.7" r=".32"/>
<circle cx="168.4" cy="52.7" r=".32"/>
<circle cx="198.8" cy="66.2" r=".32"/>
<circle cx="168.4" cy="66.2" r=".32"/>
<circle cx="139.6" cy="66.2" r=".32"/>
<circle cx="56.7" cy="86.5" r=".32"/>
<circle cx="70.2" cy="73" r=".32"/>
<circle cx="70.2" cy="74.6" r=".32"/>
<circle cx="43.1" cy="69.6" r=".32"/>
<circle cx="49.9" cy="191.2" r=".32"/>
</g>
<path d="M192.1 135.5l.5 1h-1zM192.1 136.5v.7M191.6 156.4h1l-.5 1zM192.1 155.7v.7" fill="none" stroke="#800000" stroke-width=".17"/>
<g fill="none" stroke="#000" stroke-width=".15">
<circle cx="37.5" cy="169.3" r=".49"/>
<circle cx="37.5" cy="162.5" r=".49"/>
<circle cx="41.9" cy="164.2" r=".49"/>
<circle cx="41.9" cy="160.8" r=".49"/>
<circle cx="41.9" cy="167.6" r=".49"/>
<circle cx="41.9" cy="170.9" r=".48"/>
</g>
<path d="M39.8 162.5v5.1" fill="none" stroke="#00f" stroke-width=".15" stroke-dasharray="6.1 2"/>
<g fill="none" stroke="#f00" stroke-width=".15">
<path d="M89.9 144.9l1.3 1.4M91.2 144.9l-1.3 1.4"/>
<circle cx="90.5" cy="145.6" r=".66"/>
</g>
<g font-size="2.3" fill="#000080">
<text x="210.7" y="189">PARTS - Portland Area Robotics Society</text>
<text x="217.5" y="194">MiniSumo Mark III</text>
<text x="217.5" y="195.7">Controller Board</text>
</g>
<g font-size="2" fill="#000080">
<text x="34.7" y="91">OOPic Support</text>
<text x="170.1" y="92.7">Line Follower</text>
<text x="156.5" y="143.4">Serial Interface</text>
<text x="187" y="162">GP2D12 Filtering</text>
<text x="102.4" y="197.4">Power Regulator</text>
</g>
<g font-size="1.6" fill="#000080">
<text x="39.8" y="175.6">V+ should be 4.8 to 9.0 Volts</text>
<text x="39.8" y="177.3">Vin should be 6.0 to 16.0 Volts</text>
<text x="219.2" y="190.8">http://www.portlandrobotics.org/</text>
<text x="251.3" y="194.2">1.0</text>
<text x="251.3" y="197.6">1 of 1</text>
<text x="251.3" y="195.9">©2002 PARTS</text>
<text x="251.3" y="199.3">Tim Rohaly</text>
</g>
<g font-size="1.5">
<text x="33.5" y="44.8">1</text>
<text x="75.8" y="44.8">2</text>
<text x="118.1" y="44.8">3</text>
<text x="160.4" y="44.8">4</text>
<text x="202.7" y="44.8">5</text>
<text x="245.1" y="44.8">6</text>
<text x="88.2" y="58.3">1</text>
<text x="88.2" y="60">3</text>
<text x="93.9" y="58.3">2</text>
<text x="93.9" y="60">4</text>
<text x="245.6" y="58.3">1</text>
<text x="245.6" y="60">2</text>
<text x="14.1" y="64.2">D</text>
<text x="56.2" y="65.4" transform="rotate(-90 56.2 65.4)">8</text>
<text x="88.2" y="61.7">5</text>
<text x="93.9" y="61.7">6</text>
<text x="245.6" y="61.7">3</text>
<text x="264.5" y="64.2">D</text>
<text x="26.2" y="70.1">1</text>
<text x="26.2" y="71.8">2</text>
<text x="57.1" y="71.6" transform="rotate(-90 57.1 71.6)">VDD</text>
<text x="60.9" y="71.8">A0</text>
<text x="66" y="71">1</text>
<text x="132.4" y="70.4" transform="rotate(-90 132.4 70.4)">1</text>
<text x="139.1" y="70.4" transform="rotate(-90 139.1 70.4)">4</text>
<text x="161.2" y="70.4" transform="rotate(-90 161.2 70.4)">1</text>
<text x="167.9" y="70.4" transform="rotate(-90 167.9 70.4)">4</text>
<text x="191.6" y="70.4" transform="rotate(-90 191.6 70.4)">1</text>
<text x="198.4" y="70.4" transform="rotate(-90 198.4 70.4)">4</text>
<text x="245.6" y="70.1">1</text>
<text x="245.6" y="71.8">2</text>
<text x="26.2" y="73.5">3</text>
<text x="26.2" y="75.2">4</text>
<text x="26.2" y="76.9">5</text>
<text x="46.7" y="72.6">6</text>
<text x="46.7" y="74.3">5</text>
<text x="50.9" y="73.5">SCL</text>
<text x="50.9" y="75.2">SDA</text>
<text x="60.6" y="76.9">WP</text>
<text x="60.9" y="73.5">A1</text>
<text x="60.9" y="75.2">A2</text>
<text x="66" y="72.6">2</text>
<text x="66" y="74.3">3</text>
<text x="66" y="76">7</text>
<text x="79.7" y="76.9">1</text>
<text x="245.6" y="73.5">3</text>
<text x="56.2" y="83.1" transform="rotate(-90 56.2 83.1)">4</text>
<text x="57.1" y="78.7" transform="rotate(-90 57.1 78.7)">VSS</text>
<text x="132.4" y="83.1" transform="rotate(-90 132.4 83.1)">2</text>
<text x="139.1" y="83.1" transform="rotate(-90 139.1 83.1)">3</text>
<text x="161.2" y="83.1" transform="rotate(-90 161.2 83.1)">2</text>
<text x="167.9" y="83.1" transform="rotate(-90 167.9 83.1)">3</text>
<text x="191.6" y="83.1" transform="rotate(-90 191.6 83.1)">2</text>
<text x="198.4" y="83.1" transform="rotate(-90 198.4 83.1)">3</text>
<text x="245.6" y="83.6">1</text>
<text x="245.6" y="85.3">2</text>
<text x="245.6" y="87">3</text>
<text x="245.6" y="97.2">1</text>
<text x="245.6" y="98.8">2</text>
<text x="245.6" y="100.5">3</text>
<text x="14.1" y="104.2">C</text>
<text x="71.5" y="107.6" transform="rotate(-90 71.5 107.6)">11</text>
<text x="73.2" y="107.6" transform="rotate(-90 73.2 107.6)">32</text>
<text x="162.9" y="104.2" transform="rotate(-90 162.9 104.2)">16</text>
<text x="264.5" y="104.2">C</text>
<text x="58.5" y="113.2">3</text>
<text x="58.5" y="111.5">2</text>
<text x="62.8" y="112.4">RA0/AN0</text>
<text x="72.3" y="113.9" transform="rotate(-90 72.3 113.9)">VDD</text>
<text x="74" y="113.9" transform="rotate(-90 74 113.9)">VDD</text>
<text x="79.4" y="112.4">RB0/INT</text>
<text x="88" y="111.5">33</text>
<text x="88" y="113.2">34</text>
<text x="151.6" y="111.5">1</text>
<text x="151.6" y="108.1">3</text>
<text x="155.9" y="112.4">C1+</text>
<text x="155.9" y="109">C1-</text>
<text x="163.7" y="110.5" transform="rotate(-90 163.7 110.5)">VCC</text>
<text x="167.6" y="110.7">V+</text>
<text x="172.6" y="113.2">6</text>
<text x="172.6" y="109.8">2</text>
<text x="240.5" y="113.2">10</text>
<text x="240.5" y="111.5">11</text>
<text x="245.6" y="112.4">VSS</text>
<text x="58.5" y="116.6">5</text>
<text x="58.5" y="114.9">4</text>
<text x="58.5" y="118.3">6</text>
<text x="58.5" y="119.9">7</text>
<text x="62.8" y="117.4">RA3/AN3/Vref</text>
<text x="62.8" y="115.7">RA2/AN2</text>
<text x="62.8" y="114">RA1/AN1</text>
<text x="62.8" y="119.1">RA4/T0clk</text>
<text x="82.1" y="114">RB1</text>
<text x="82.1" y="115.7">RB2</text>
<text x="82.1" y="117.4">RB3</text>
<text x="82.1" y="119.1">RB4</text>
<text x="88" y="114.9">35</text>
<text x="88" y="116.6">36</text>
<text x="88" y="118.3">37</text>
<text x="88" y="119.9">38</text>
<text x="115.2" y="117.4">1</text>
<text x="121" y="117.4">1</text>
<text x="151.6" y="114.9">4</text>
<text x="151.6" y="118.3">5</text>
<text x="155.9" y="115.7">C2+</text>
<text x="155.9" y="119.1">C2-</text>
<text x="167.7" y="114">V-</text>
<text x="241.3" y="114.9">5</text>
<text x="241.3" y="116.6">9</text>
<text x="241.3" y="118.3">4</text>
<text x="241.3" y="119.9">8</text>
<text x="245.6" y="115.7">5</text>
<text x="245.6" y="117.4">9</text>
<text x="245.6" y="119.1">4</text>
<text x="245.6" y="114">VSS</text>
<text x="58.5" y="123.3">1</text>
<text x="62.8" y="120.8">RA5/SS/AN4</text>
<text x="62.8" y="124.2">/MCLR/VPP</text>
<text x="82.1" y="120.8">RB5</text>
<text x="82.1" y="122.5">RB6</text>
<text x="82.1" y="124.2">RB7</text>
<text x="88" y="121.6">39</text>
<text x="88" y="123.3">40</text>
<text x="115.2" y="124.2">1</text>
<text x="121" y="124.2">1</text>
<text x="150.8" y="121.6">11</text>
<text x="150.8" y="123.3">10</text>
<text x="150.8" y="125">12</text>
<text x="155.9" y="122.5">T1IN</text>
<text x="155.9" y="124.2">T2IN</text>
<text x="155.9" y="125.9">R1OUT</text>
<text x="164.8" y="122.5">T1OUT</text>
<text x="164.8" y="124.2">T2OUT</text>
<text x="166.4" y="125.9">R1IN</text>
<text x="172.6" y="121.6">14</text>
<text x="172.6" y="123.3">7</text>
<text x="172.6" y="125">13</text>
<text x="241.3" y="121.6">3</text>
<text x="241.3" y="123.3">7</text>
<text x="241.3" y="125">2</text>
<text x="245.6" y="120.8">8</text>
<text x="245.6" y="122.5">3</text>
<text x="245.6" y="124.2">7</text>
<text x="245.6" y="125.9">2</text>
<text x="57.7" y="130.1">10</text>
<text x="58.5" y="126.7">8</text>
<text x="58.5" y="128.4">9</text>
<text x="62.8" y="127.6">RE0/RD/AN5</text>
<text x="62.8" y="129.2">RE1/WR/AN6</text>
<text x="62.8" y="130.9">RE2/CS/AN7</text>
<text x="81.4" y="127.6">OSC1</text>
<text x="81.4" y="130.9">OSC2</text>
<text x="88" y="126.7">13</text>
<text x="88" y="130.1">14</text>
<text x="151.6" y="126.7">9</text>
<text x="155.9" y="127.6">R2OUT</text>
<text x="163.7" y="127.7" transform="rotate(-90 163.7 127.7)">GND</text>
<text x="166.4" y="127.6">R2IN</text>
<text x="172.6" y="126.7">8</text>
<text x="241.3" y="126.7">6</text>
<text x="241.3" y="128.4">1</text>
<text x="245.6" y="127.6">6</text>
<text x="245.6" y="129.2">1</text>
<text x="57.7" y="136.8">21</text>
<text x="57.7" y="135.2">20</text>
<text x="57.7" y="133.5">19</text>
<text x="62.8" y="137.7">RD2/PSP2</text>
<text x="62.8" y="136">RD1/PSP1</text>
<text x="62.8" y="134.3">RD0/PSP0</text>
<text x="74" y="134.3">RC0/T1oso/T1clk</text>
<text x="74.5" y="136">RC1/T1osi/CCP2</text>
<text x="78.4" y="137.7">RC2/CCP1</text>
<text x="88" y="133.5">15</text>
<text x="88" y="135.2">16</text>
<text x="88" y="136.8">17</text>
<text x="162.9" y="132.8" transform="rotate(-90 162.9 132.8)">15</text>
<text x="57.7" y="143.6">29</text>
<text x="57.7" y="141.9">28</text>
<text x="57.7" y="140.2">27</text>
<text x="57.7" y="138.5">22</text>
<text x="62.8" y="142.7">RD5/PSP5</text>
<text x="62.8" y="141.1">RD4/PSP4</text>
<text x="62.8" y="139.4">RD3/PSP3</text>
<text x="76.3" y="139.4">RC3/SCK/SCL</text>
<text x="76.5" y="141.1">RC4/SDI/SDA</text>
<text x="79" y="142.7">RC5/SDO</text>
<text x="88" y="143.6">25</text>
<text x="88" y="141.9">24</text>
<text x="88" y="138.5">18</text>
<text x="88" y="140.2">23</text>
<text x="107.6" y="138.5">1</text>
<text x="123.5" y="138.5">3</text>
<text x="232" y="142.7">1</text>
<text x="236.1" y="142.7">2</text>
<text x="14.1" y="144.3">B</text>
<text x="57.7" y="145.3">30</text>
<text x="62.8" y="146.1">RD7PSP7</text>
<text x="62.8" y="144.4">RD6/PSP6</text>
<text x="72.3" y="146.3" transform="rotate(-90 72.3 146.3)">VSS</text>
<text x="74" y="146.3" transform="rotate(-90 74 146.3)">VSS</text>
<text x="77.5" y="146.1">RC7/RX/DT</text>
<text x="77.5" y="144.4">RC6/TX/DT</text>
<text x="88" y="145.3">26</text>
<text x="115.4" y="145.6" transform="rotate(-90 115.4 145.6)">2</text>
<text x="232" y="144.4">3</text>
<text x="232" y="146.1">5</text>
<text x="232" y="147.8">7</text>
<text x="232" y="149.5">9</text>
<text x="235.2" y="149.5">10</text>
<text x="236.1" y="144.4">4</text>
<text x="236.1" y="146.1">6</text>
<text x="236.1" y="147.8">8</text>
<text x="264.5" y="144.3">B</text>
<text x="71.5" y="151.4" transform="rotate(-90 71.5 151.4)">12</text>
<text x="73.2" y="151.4" transform="rotate(-90 73.2 151.4)">31</text>
<text x="232" y="151.2">11</text>
<text x="232" y="152.9">13</text>
<text x="232" y="154.6">15</text>
<text x="235.2" y="151.2">12</text>
<text x="235.2" y="152.9">14</text>
<text x="235.2" y="154.6">16</text>
<text x="232" y="156.3">17</text>
<text x="232" y="157.9">19</text>
<text x="232" y="159.6">21</text>
<text x="232" y="161.3">23</text>
<text x="235.2" y="156.3">18</text>
<text x="235.2" y="157.9">20</text>
<text x="235.2" y="159.6">22</text>
<text x="235.2" y="161.3">24</text>
<text x="26.2" y="164.7">1</text>
<text x="26.2" y="166.4">2</text>
<text x="232" y="163">25</text>
<text x="232" y="164.7">27</text>
<text x="232" y="166.4">29</text>
<text x="235.2" y="163">26</text>
<text x="235.2" y="164.7">28</text>
<text x="235.2" y="166.4">30</text>
<text x="26.2" y="168.1">3</text>
<text x="97.5" y="172.3">8</text>
<text x="101.7" y="173.1">VIN(POS)</text>
<text x="111.5" y="173.1">VOUT</text>
<text x="118.4" y="172.3">2</text>
<text x="232" y="168.1">31</text>
<text x="232" y="169.8">33</text>
<text x="232" y="171.5">35</text>
<text x="232" y="173.1">37</text>
<text x="235.2" y="168.1">32</text>
<text x="235.2" y="169.8">34</text>
<text x="235.2" y="171.5">36</text>
<text x="235.2" y="173.1">38</text>
<text x="97.5" y="175.7">5</text>
<text x="97.5" y="179.1">3</text>
<text x="101.7" y="176.5">SHDN</text>
<text x="101.7" y="179.9">LBI</text>
<text x="111.3" y="176.5">SENSE</text>
<text x="112.5" y="179.9">LBO</text>
<text x="118.4" y="175.7">1</text>
<text x="118.4" y="179.1">7</text>
<text x="121.2" y="179.1">1</text>
<text x="132" y="179.1">2</text>
<text x="169.6" y="178.6" transform="rotate(-90 169.6 178.6)">2</text>
<text x="232" y="174.8">39</text>
<text x="235.2" y="174.8">40</text>
<text x="14.1" y="184.3">A</text>
<text x="97.5" y="182.5">6</text>
<text x="101.7" y="183.3">VSET</text>
<text x="112.2" y="183.3">GND</text>
<text x="118.4" y="182.5">4</text>
<text x="264.5" y="184.3">A</text>
<text x="169.6" y="189.5" transform="rotate(-90 169.6 189.5)">1</text>
<text x="204.8" y="187.5">Title</text>
<text x="204.8" y="192.6">Size</text>
<text x="204.8" y="197.7">Date:</text>
<text x="205.6" y="195.1">B</text>
<text x="212.4" y="197.7">22-Mar-2002</text>
<text x="213.2" y="192.6">Number</text>
<text x="238.6" y="197.7">Sheet</text>
<text x="243.7" y="197.7">of</text>
<text x="247.1" y="192.6">Revision</text>
<text x="33.5" y="201.9">1</text>
<text x="75.8" y="201.9">2</text>
<text x="118.1" y="201.9">3</text>
<text x="160.4" y="201.9">4</text>
<text x="202.7" y="201.9">5</text>
<text x="204.8" y="199.3">File:</text>
<text x="212.4" y="199.3">L:\Engineering\panels\Controller.Sch</text>
<text x="238.6" y="199.3">Drawn By:</text>
<text x="245.1" y="201.9">6</text>
</g>
<g font-size="1.5" fill="#800000">
<text x="38.6" y="49">VDD VDD</text>
<text x="131.7" y="49">VDD</text>
<text x="55.5" y="55.8">VDD</text>
<text x="77" y="57.4">SCL</text>
<text x="77" y="59.1">JSCL</text>
<text x="102.4" y="57.4">SDA</text>
<text x="102.4" y="59.1">JSDA</text>
<text x="229.3" y="59.1">V+</text>
<text x="229.3" y="57.4">PWM2/ServoL</text>
<text x="77" y="60.8">A5/LSCL</text>
<text x="102.4" y="60.8">A4/LSDA</text>
<text x="144.7" y="65.9">LineR</text>
<text x="173.5" y="65.9">LineC</text>
<text x="203.9" y="65.9">LineL</text>
<text x="229.3" y="60.8">VSS</text>
<text x="34.7" y="69.3">JSDA</text>
<text x="34.7" y="71">VSS</text>
<text x="229.3" y="71">V+</text>
<text x="229.3" y="69.3">PWM1/ServoR</text>
<text x="34.7" y="74.3">VDD</text>
<text x="34.7" y="72.6">JSCL</text>
<text x="34.7" y="76">/RESET</text>
<text x="73.6" y="76">WP</text>
<text x="229.3" y="72.6">VSS</text>
<text x="229.3" y="82.8">EyeR</text>
<text x="147.1" y="89.5">VSS</text>
<text x="175.9" y="89.5">VSS</text>
<text x="206.3" y="89.5">VSS</text>
<text x="229.3" y="86.1">VDD</text>
<text x="229.3" y="84.5">VSS</text>
<text x="55.7" y="92.9">VSS</text>
<text x="91.1" y="94.6">VDD</text>
<text x="70.7" y="96.3">VDD</text>
<text x="162.1" y="96.3">VDD</text>
<text x="229.3" y="99.7">VDD</text>
<text x="229.3" y="98">VSS</text>
<text x="229.3" y="96.3">EyeL</text>
<text x="31.8" y="109.8">VDD</text>
<text x="46.5" y="111.5">Pyro</text>
<text x="46.5" y="113.2">A1</text>
<text x="93.9" y="111.5">/INT</text>
<text x="93.9" y="113.2">PWM1/ServoR</text>
<text x="229.3" y="113.2">VSS</text>
<text x="46.5" y="114.9">EyeR</text>
<text x="46.5" y="116.6">EyeL</text>
<text x="46.5" y="118.3">A4/LSDA</text>
<text x="46.5" y="119.9">A5/LSCL</text>
<text x="93.9" y="114.9">PWM2/ServoL</text>
<text x="93.9" y="116.6">PWM3</text>
<text x="93.9" y="118.3">PWM4</text>
<text x="93.9" y="119.9">B5</text>
<text x="184.3" y="119.9">VSS</text>
<text x="191.1" y="119.9">VSS</text>
<text x="229.3" y="114.9">VSS</text>
<text x="229.3" y="119.9">232RTS</text>
<text x="46.5" y="123.3">/RESET</text>
<text x="93.9" y="121.6">XAxis</text>
<text x="93.9" y="123.3">YAxis</text>
<text x="141.3" y="121.6">TX</text>
<text x="141.3" y="123.3">RTS</text>
<text x="141.3" y="125">RX</text>
<text x="178.5" y="125">232RX</text>
<text x="178.5" y="123.3">232RTS</text>
<text x="178.5" y="121.6">232TX</text>
<text x="229.3" y="123.3">232CTS</text>
<text x="229.3" y="125">232TX</text>
<text x="229.3" y="121.6">232RX</text>
<text x="46.5" y="126.7">LineR</text>
<text x="46.5" y="128.4">LineC</text>
<text x="46.5" y="130.1">LineL</text>
<text x="93.9" y="126.7">Xin</text>
<text x="93.9" y="130.1">Xout</text>
<text x="141.3" y="126.7">CTS</text>
<text x="178.5" y="126.7">232CTS</text>
<text x="46.5" y="133.5">D0</text>
<text x="46.5" y="135.2">D1</text>
<text x="46.5" y="136.8">D2</text>
<text x="93.9" y="133.5">C0</text>
<text x="93.9" y="135.2">C1</text>
<text x="93.9" y="136.8">C2</text>
<text x="190.9" y="135.2">VDD</text>
<text x="46.5" y="138.5">D3</text>
<text x="46.5" y="140.2">D4</text>
<text x="46.5" y="141.9">D5</text>
<text x="46.5" y="143.6">D6</text>
<text x="93.9" y="138.5">SCL</text>
<text x="93.9" y="140.2">SDA</text>
<text x="93.9" y="141.9">Buzzer</text>
<text x="93.9" y="143.6">TX</text>
<text x="162.3" y="140.2">VSS</text>
<text x="219.2" y="141.9">A4/LSDA</text>
<text x="219.2" y="143.6">A5/LSCL</text>
<text x="246.2" y="141.9">VSS</text>
<text x="246.2" y="143.6">V+</text>
<text x="32" y="147">VSS</text>
<text x="46.5" y="145.3">D7</text>
<text x="93.9" y="145.3">RX</text>
<text x="219.2" y="145.3">/RESET</text>
<text x="219.2" y="147">Pyro</text>
<text x="219.2" y="148.7">A1</text>
<text x="246.2" y="145.3">YAxis</text>
<text x="246.2" y="147">XAxis</text>
<text x="246.2" y="148.7">B5</text>
<text x="49.2" y="152.1">V+</text>
<text x="114.9" y="152.1">VSS</text>
<text x="219.2" y="150.4">EyeR</text>
<text x="219.2" y="152.1">EyeL</text>
<text x="219.2" y="153.8">LineR</text>
<text x="219.2" y="155.4">LineC</text>
<text x="246.2" y="150.4">PWM4</text>
<text x="246.2" y="152.1">PWM3</text>
<text x="246.2" y="153.8">PWM2/ServoL</text>
<text x="246.2" y="155.4">PWM1/ServoR</text>
<text x="70.9" y="160.5">VSS</text>
<text x="191.1" y="158.8">VSS</text>
<text x="219.2" y="157.1">LineL</text>
<text x="219.2" y="158.8">VDD</text>
<text x="219.2" y="160.5">VSS</text>
<text x="246.2" y="157.1">/INT</text>
<text x="246.2" y="158.8">VDD</text>
<text x="246.2" y="160.5">VSS</text>
<text x="48.2" y="167.3">Vin</text>
<text x="181.9" y="167.3">VDD</text>
<text x="219.2" y="162.2">C0</text>
<text x="219.2" y="163.9">C1</text>
<text x="219.2" y="165.6">C2</text>
<text x="219.2" y="167.3">SCL</text>
<text x="246.2" y="162.2">D7</text>
<text x="246.2" y="163.9">D6</text>
<text x="246.2" y="165.6">D5</text>
<text x="246.2" y="167.3">D4</text>
<text x="219.2" y="169">SDA</text>
<text x="219.2" y="170.6">Buzzer</text>
<text x="219.2" y="172.3">TX</text>
<text x="219.2" y="174">RX</text>
<text x="246.2" y="169">D3</text>
<text x="246.2" y="170.6">D2</text>
<text x="246.2" y="172.3">D1</text>
<text x="246.2" y="174">D0</text>
<text x="181.9" y="190.9">VSS</text>
<text x="48.9" y="197.7">VSS</text>
</g>
<g font-size="1.5" fill="#000080">
<text x="40.4" y="55.6">R3</text>
<text x="40.4" y="57.3">4.7K</text>
<text x="87.2" y="55.8">JP1</text>
<text x="133.5" y="57.3">R7</text>
<text x="133.5" y="59">56</text>
<text x="140.3" y="57.3">R8</text>
<text x="140.3" y="59">22K</text>
<text x="169.1" y="57.3">R9</text>
<text x="169.1" y="59">22K</text>
<text x="199.5" y="57.3">R10</text>
<text x="199.5" y="59">22K</text>
<text x="244.6" y="55.8">J3</text>
<text x="43.8" y="60.7">R4</text>
<text x="43.8" y="62.4">4.7K</text>
<text x="87.2" y="64.2">TSW-103-26-T-D</text>
<text x="244.6" y="64.2">TSW-103-23-T-S</text>
<text x="22.9" y="67.6">J2</text>
<text x="49.9" y="67.6">U4</text>
<text x="87.2" y="67.6">Jumper not needed for PIC</text>
<text x="87.2" y="69.3">Jumper 1-3 &amp; 2-4 for hardware I2C</text>
<text x="87.2" y="71">Jumper 3-5 &amp; 4-6 for OOPic</text>
<text x="244.6" y="67.6">J4</text>
<text x="78.7" y="74.3">P1</text>
<text x="142.2" y="74.3">U5</text>
<text x="142.2" y="76">QRB1133</text>
<text x="149.9" y="76">C10</text>
<text x="149.9" y="77.7">0.1uF</text>
<text x="170.9" y="74.3">U6</text>
<text x="170.9" y="76">QRB1133</text>
<text x="178.7" y="76">C11</text>
<text x="178.7" y="77.7">0.1uF</text>
<text x="201.4" y="74.3">U7</text>
<text x="201.4" y="76">QRB1133</text>
<text x="209.2" y="76">C12</text>
<text x="209.2" y="77.7">0.1uF</text>
<text x="244.6" y="76">TSW-103-23-T-S</text>
<text x="22.9" y="79.4">I2C Connector</text>
<text x="49.9" y="81.1">24LC32A/P</text>
<text x="78.7" y="79.4">WP</text>
<text x="244.6" y="81.1">J5</text>
<text x="244.6" y="89.5">PH Header</text>
<text x="244.6" y="94.6">J6</text>
<text x="92.9" y="102.9">R11</text>
<text x="92.9" y="104.6">1K</text>
<text x="142.8" y="106.3">C5</text>
<text x="154.9" y="106.4">U3</text>
<text x="186.8" y="107.9">C7</text>
<text x="244.6" y="103">PH Header</text>
<text x="61.8" y="109.8">U1</text>
<text x="142.8" y="113">C4</text>
<text x="142.8" y="111.7">0.1uF</text>
<text x="180" y="111.3">C6</text>
<text x="186.8" y="113.4">0.1uF</text>
<text x="244.4" y="109.6">J7</text>
<text x="33.7" y="116.4">R1</text>
<text x="33.7" y="118.1">1K</text>
<text x="112.5" y="116.6">P2</text>
<text x="114.2" y="119.9">CTS</text>
<text x="119.3" y="119.9">CTS</text>
<text x="122.7" y="116.6">P5</text>
<text x="142.8" y="118.4">0.1uF</text>
<text x="180" y="116.8">0.1uF</text>
<text x="112.5" y="123.3">P3</text>
<text x="122.7" y="123.3">P4</text>
<text x="19.5" y="130.1">SW2</text>
<text x="34.9" y="131.4">C1</text>
<text x="114" y="129.4">R2</text>
<text x="114.2" y="126.7">RTS</text>
<text x="119.3" y="126.7">RTS</text>
<text x="154.9" y="130.1">DS232A</text>
<text x="244.4" y="132">DB9F VERTICAL</text>
<text x="19.5" y="133.5">TH_PBSW</text>
<text x="34.9" y="133">0.1uF</text>
<text x="110.8" y="133.6">Y1</text>
<text x="110.8" y="135.2">20.00MHZ</text>
<text x="114" y="132.5">1M</text>
<text x="231" y="140.2">J1</text>
<text x="61.8" y="148.7">PIC16F877-20/P</text>
<text x="187.5" y="145.3">+ C13</text>
<text x="188.8" y="147">33uF</text>
<text x="197.7" y="145.3">+ C14</text>
<text x="199" y="147">33uF</text>
<text x="24.6" y="162.2">T1</text>
<text x="34.5" y="165.4">SW1</text>
<text x="34.5" y="167.4">DPDT</text>
<text x="54.8" y="165.6">D1</text>
<text x="24.6" y="170.6">TERM BLOCK</text>
<text x="54.8" y="170.6">1N4148</text>
<text x="86.1" y="172.2">R5</text>
<text x="86.1" y="173.8">7.5M</text>
<text x="100.7" y="170.6">U2</text>
<text x="170.8" y="172.2">R13</text>
<text x="170.8" y="173.8">1K</text>
<text x="77.5" y="179.1">+ C8</text>
<text x="125.9" y="177.2">D2</text>
<text x="134.4" y="178.4">R12</text>
<text x="150.3" y="179.1">+ C9</text>
<text x="231" y="177.4">TSW-120-23-T-D</text>
<text x="39.8" y="180.8">To operate with single power supply,</text>
<text x="39.8" y="182.5">jumper terminal block pins 1 and 3</text>
<text x="68.7" y="180.6">C2</text>
<text x="68.7" y="182.3">0.1uF</text>
<text x="78.9" y="180.8">100uF</text>
<text x="86.1" y="183.8">R6</text>
<text x="86.1" y="185.3">2.4M</text>
<text x="100.7" y="185.8">MAX667CPA(8)</text>
<text x="125.9" y="184.8">RED</text>
<text x="134.4" y="181.4">1K</text>
<text x="151.6" y="180.8">100uF</text>
<text x="161.8" y="180.6">C3</text>
<text x="161.8" y="182.3">0.1uF</text>
<text x="174.2" y="184">D3</text>
<text x="174.2" y="185.7">GREEN</text>
</g>
</svg>
